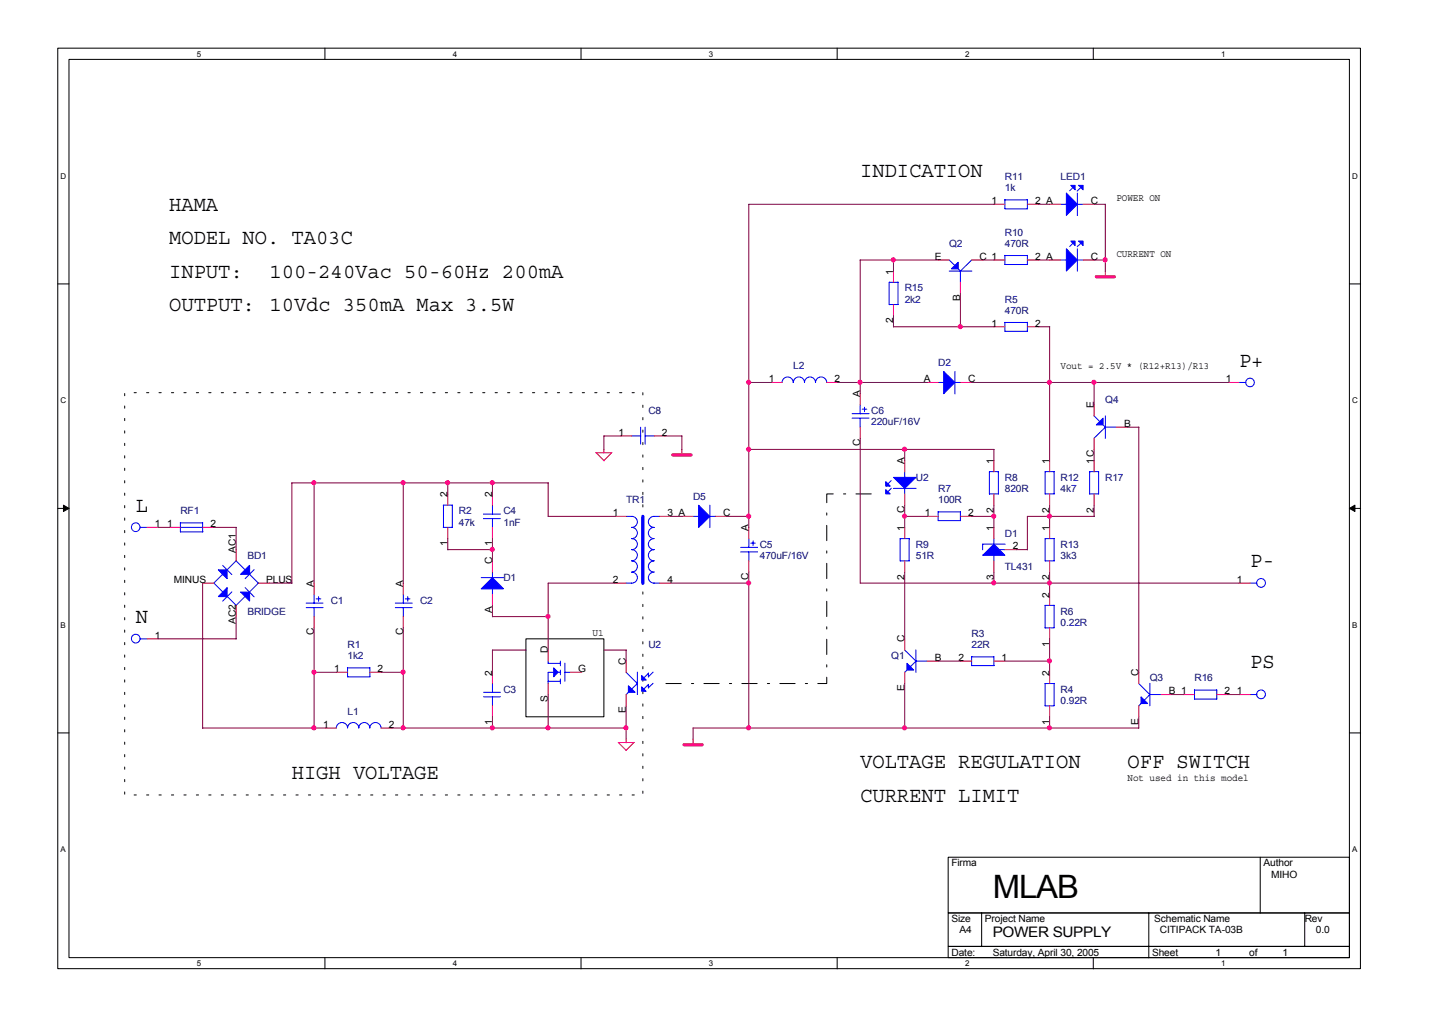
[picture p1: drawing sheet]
<svg xmlns="http://www.w3.org/2000/svg" width="297mm" height="210mm" viewBox="0 0 297 210" stroke-linecap="round" stroke-linejoin="round" font-family="sans-serif">
<path d="M12 10h270.2v190.9h-270.2zM14.3 12.3h265.6v186.3h-265.6z" fill="none" stroke="#000" stroke-width=".21"/>
<g fill="#fff">
<path d="M40.9 10.2h.9v1.9h-.9z"/>
<path d="M40.9 198.9h.9v1.8h-.9z"/>
</g>
<path d="M67.4 10v2.3M67.4 198.6v2.4" fill="none" stroke="#000" stroke-width=".21"/>
<g fill="#fff">
<path d="M93.9 10.2h1v1.9h-1z"/>
<path d="M93.9 198.9h1v1.8h-1z"/>
</g>
<path d="M120.5 10v2.3M120.5 198.6v2.4" fill="none" stroke="#000" stroke-width=".21"/>
<g fill="#fff">
<path d="M147.1 10.2h.9v1.9h-.9z"/>
<path d="M147.1 198.9h.9v1.8h-.9z"/>
</g>
<path d="M173.7 10v2.3M173.7 198.6v2.4" fill="none" stroke="#000" stroke-width=".21"/>
<g fill="#fff">
<path d="M200.2 10.2h.9v1.9h-.9z"/>
<path d="M200.2 198.9h.9v1.8h-.9z"/>
</g>
<path d="M226.8 10v2.3M226.8 198.6v2.4" fill="none" stroke="#000" stroke-width=".21"/>
<g fill="#fff">
<path d="M253.3 10.2h1v1.9h-1z"/>
<path d="M253.3 198.9h1v1.8h-1z"/>
<path d="M12.6 35.6h1.2v1.9h-1.2z"/>
<path d="M280.5 35.6h1.2v1.9h-1.2z"/>
<path d="M12.6 82.2h1.2v1.8h-1.2z"/>
<path d="M280.5 82.2h1.2v1.8h-1.2z"/>
</g>
<path d="M12 58.9h2.3M279.9 58.9h2.3" fill="none" stroke="#000" stroke-width=".21"/>
<g fill="#fff">
<path d="M12.6 128.7h1.1v1.9h-1.1z"/>
<path d="M280.5 128.7h1.1v1.9h-1.1z"/>
</g>
<path d="M12 105.5h2.3M279.9 105.5h2.3" fill="none" stroke="#000" stroke-width=".21"/>
<g fill="#000" stroke="#000" stroke-width=".21">
<path d="M13.2 104.8l1.1 .7-1.1 .6z" fill-rule="evenodd"/>
<path d="M279.9 105.5l1.2-.7v1.3z" fill-rule="evenodd"/>
</g>
<g fill="#fff">
<path d="M12.6 175.3h1.1v1.9h-1.1z"/>
<path d="M280.5 175.3h1.1v1.9h-1.1z"/>
</g>
<path d="M109.1 132.5h16.2v16.2h-16.2zM12 152h2.3M279.9 152h2.3M196.7 177.8h83.2v11.6h-83.2zM261.4 177.8v11.6M196.7 189.4h83.2v6.9h-83.2zM196.7 196.3h83.2v2.3h-83.2zM203.6 189.4v6.9M238.3 189.4v9.3M270.6 189.4v6.9" fill="none" stroke="#000" stroke-width=".21"/>
<path d="M180.7 102.4h-9.2v39.4h-34.7" fill="none" stroke="#000" stroke-width=".21" stroke-dasharray="3.2 2.1 .5 2.1"/>
<path d="M25.9 81.4h107.4v83.5h-107.4z" fill="none" stroke="#000" stroke-width=".21" stroke-dasharray=".5 2.1"/>
<g fill="none" stroke="#f00" stroke-width=".21">
<path d="M185.3 56.2v2.3M194.6 53.9h2.3M199.2 58.5v2.4M201.5 53.9h2.3M206.2 53.9h2.2M206.2 42.4h2.2M213.1 53.9h2.3M213.1 42.4h2.3M217.7 53.9h2.3M217.7 42.4h2.3M224.7 53.9h2.2M224.7 42.4h2.2"/>
<path d="M229.3 56.2v1.2M159.9 79.3h2.3M171.5 79.3h2.3M185.3 63.2v2.3M192.3 79.3h2.3M199.2 79.3h2.3M206.2 67.8h2.2M213.1 67.8h2.3M254.7 79.3h2.3M123.6 93.9h3.3M123.7 93.9l1.6 1.7M125.3 93.2v.7"/>
<path d="M126.9 93.9l-1.6 1.6M128.7 90.4h2.3M135.7 90.4h2.3M141.4 93.2v1.2M178.4 81.7v2.3M178.4 88.6v2.3M187.7 95.5v2.3M206.2 95.5v2.3M217.7 95.5v2.3M226.9 84v2.3M226.9 90.9v2.3M226.9 95.5v2.3"/>
<path d="M231.6 88.6h2.3M30.5 109.4h2.3M35.1 109.4h2.3M42 109.4h2.4M49 114v2.3M92.9 102.4v2.4M92.9 109.4v2.3M102.2 102.4v2.4M102.2 109.4v2.3M102.2 116.3v2.4M127.6 107.1h2.3M136.8 107.1h2.3"/>
<path d="M141.4 107.1h2.4M148.4 107.1h2.3M155.3 109.4v2.3M155.3 116.3v2.4M187.7 102.4v2.4M187.7 109.4v2.3M187.7 116.3v2.4M192.3 107.1h2.3M199.2 107.1h2.3M206.2 102.4v2.4M206.2 109.4v2.3M206.2 116.3v2.4"/>
<path d="M208.4 114h2.4M217.7 102.4v2.4M217.7 109.4v2.3M217.7 116.3v2.4M226.9 102.4v2.4M30.5 132.5h2.3M42 120.9h2.4M49 125.6v2.3M53.6 120.9h2.3M65.2 120.9v2.4M65.2 127.9v2.3M69.8 139.4h2.3"/>
<path d="M76.7 139.4h2.3M83.7 120.9v2.4M83.7 127.9v2.3M102.2 123.3v2.3M102.2 139.4v2.4M113.7 134.8v2.3M118.3 139.4h2.3M127.6 120.9h2.3M129.9 137.1v2.3M136.8 120.9h2.3M187.7 132.5v2.3M187.7 139.4v2.4"/>
<path d="M192.3 137.1h2.3M199.2 137.1h2.3M206.2 137.1h2.2M217.7 123.3v2.3M217.7 130.2v2.3M217.7 139.4v2.4M236.2 139.4v2.4M257 120.9h2.3M67.5 151h2.3M79 151h2.3M102.2 146.4v2.3M113.7 141.8v2.3"/>
<path d="M128.2 154h3.3M128.3 154l1.6 1.7M129.9 144.1v2.3M129.9 153.3v.8M131.5 154l-1.6 1.6M143.8 153.3v1.2M217.7 146.4v2.3M236.2 146.4v2.3M240.8 144.1h2.3M245.4 144.1h2.4M252.4 144.1h2.3M257 144.1h2.3"/>
</g>
<path d="M227.4 57.4h3.7M139.6 94.4h3.7M141.9 154.5h3.7" fill="none" stroke="#f00" stroke-width=".68"/>
<g fill="none" stroke="#00f" stroke-width=".21">
<path d="M222.6 38.9l-.7 .7M224.2 38.9l-.8 .7M186.3 58.5v4.7M186.3 58.5h-1.9v4.7M196.8 53.9l1.3 1.2M196.9 56.2h4.7M198.8 55.8l.5 .5M199.2 56.2v2.3M201.5 53.9l-2.3 2.4M208.4 53h4.7M208.4 41.4h4.7M208.4 41.4v1.9h4.7"/>
<path d="M208.4 53v1.9h4.7M213.1 41.4v1.9M213.1 53v1.9M220 42.4h1.2M220 53.9h1.2M222.6 50.4l-.7 .7M223.5 40v4.7M223.5 51.6v4.7M223.5 42.4h1.2M223.5 53.9h1.2M224.2 50.5l-.8 .7M162.2 79.3a1.16 1.16 0 0 1 1.2-1.1 1.16 1.16 0 0 1 1.2 1.1 1.16 1.16 0 0 1 1.1-1.1 1.16 1.16 0 0 1 1.2 1.1 1.14 1.14 0 0 1 1.1-1.1 1.14 1.14 0 0 1 1.2 1.1 1.16 1.16 0 0 1 1.1-1.1 1.16 1.16 0 0 1 1.2 1.1"/>
<path d="M184.4 63.2h1.9M194.6 79.3h1.2M198.1 77v4.7M198.1 79.3h1.2M208.4 66.9h4.7M208.4 66.8v1.9h4.7M213.1 66.8v1.9M257 79.3h1.4M131 90.4h1.9M132.9 88.6v3.5M133.8 90.4h1.9M133.8 88.6v3.5"/>
<path d="M176.7 85.8h3.6M176.7 86.7h3.6M178.4 84v1.9M178.4 86.7v1.9M178.9 84.9h.9M179.3 84.5v.9M184.9 99.7l-.8 .7M187.7 97.8v1.3M207.1 97.8v4.6l-1.9 .1v-4.7h1.9M218.7 97.8v4.6M218.7 97.8h-1.9v4.7l1.9-.1M226.9 86.2l1.2 1.3"/>
<path d="M227.9 97.8v4.6M227.9 97.8h-1.9v4.7l1.9-.1M228.8 88.1l.5 .5M229.2 88.6h2.4M229.3 86.3v4.6M229.3 88.6l-2.4 2.3M29.1 109.4h1.4M37.4 109.4h4.7M37.4 108.4v1.9h4.7l-.1-1.9-4.6 .1M46.2 117.3l1.9 1.9M48.9 116.3l4.7 4.6M49 116.3l-4.6 4.6 4.6 4.7"/>
<path d="M52.7 118.2l-1.9 1.8M91.9 104.8l1.9-.1v4.7h-1.9M92 104.8v4.6M99.8 119.8h4.7M100.3 107.6h3.5M100.3 106.6h3.5M102.2 104.7v1.9M102.2 107.5v1.9M102.2 118.6v1.2M129.9 107.1h1.1a1.14 1.14 0 0 1 1.2 1.1 1.14 1.14 0 0 1-1.2 1.2 1.16 1.16 0 0 1 1.2 1.2 1.16 1.16 0 0 1-1.2 1.1 1.14 1.14 0 0 1 1.2 1.2 1.14 1.14 0 0 1-1.2 1.1 1.16 1.16 0 0 1 1.2 1.2 1.16 1.16 0 0 1-1.2 1.1 1.16 1.16 0 0 1 1.2 1.2 1.16 1.16 0 0 1-1.2 1.2 1.14 1.14 0 0 1 1.2 1.1 1.14 1.14 0 0 1-1.2 1.1h-1.2M136.8 107.1h-1.1a1.14 1.14 0 0 0-1.2 1.1 1.14 1.14 0 0 0 1.2 1.2 1.16 1.16 0 0 0-1.2 1.2 1.16 1.16 0 0 0 1.2 1.1 1.14 1.14 0 0 0-1.2 1.2 1.14 1.14 0 0 0 1.2 1.1 1.16 1.16 0 0 0-1.2 1.2 1.16 1.16 0 0 0 1.2 1.1 1.16 1.16 0 0 0-1.2 1.2 1.16 1.16 0 0 0 1.2 1.2 1.14 1.14 0 0 0-1.2 1.1 1.14 1.14 0 0 0 1.2 1.1h1.1M143.8 107.1h1.1"/>
<path d="M147.2 104.8v4.6M147.2 107.1h1.2M153.6 113.5h3.5M153.6 114.5h3.5M155.3 111.7v1.9M155.3 114.5v1.9M155.7 112.6h1M156.2 112.2v1M184.9 101.3l-.7 .7M185.3 101.3h4.7M186.7 116.3h1.9M187.7 101.3v1.2"/>
<path d="M188.6 111.7v4.6M188.6 111.7h-1.9v4.7M194.6 106.2h4.6v1.8M194.6 106.1v1.9h4.7M206.2 111.7v1.2M206.2 115.1v1.2M207.3 114h1.2M208.5 112.9h-4.7v1.1M216.8 116.3h1.9M218.7 111.7v4.6M218.7 111.7h-1.9v4.7M29.1 132.5h1.4"/>
<path d="M48.1 122.8l-1.9 1.9M50.8 121.9l1.9 1.9M53.6 120.9l-4.6 4.7M63.5 125.1h3.5M63.5 126h3.5M65.2 123.3v1.8M65.2 126v1.9M65.6 124.2h.9M66.1 123.7v1M72.1 138.5h4.6M72.1 138.5v1.9h4.7M76.7 138.5v1.9"/>
<path d="M82 125.1h3.5M82 126h3.5M83.7 123.3v1.8M83.7 126v1.9M84.1 124.2h.9M84.6 123.7v1M102.2 122.1v1.2M113.7 137.1v.5M113.7 137.6h2.6M114.9 139.4h-1.2v2.4M115.8 139.4h.5M116.2 137.1v1"/>
<path d="M116.2 139v1M117.1 139.4h1.2M117.2 137.5v3.8M129.9 139.4l2.3 2.4M132.2 139.4v4.7M134.5 139.7v.7M134.5 139.6l-.9 1M135.5 139.4l-1 1M187.7 134.8l2.3 2.4M188.2 138.9l-.5 .5M189.9 137.1h2.4M190 137.1l-1.2 1.2"/>
<path d="M190 134.8v4.6M201.5 136.2h4.7v1.9M201.5 138h4.7M201.5 136.2v1.9M218.7 125.6h-1.9v4.7M218.7 125.5v4.7h-2M259.3 120.9h1.4M69.8 151a1.16 1.16 0 0 1 1.1-1.1 1.16 1.16 0 0 1 1.2 1.1 1.16 1.16 0 0 1 1.2-1.1 1.16 1.16 0 0 1 1.1 1.1 1.14 1.14 0 0 1 1.2-1.1 1.14 1.14 0 0 1 1.1 1.1 1.16 1.16 0 0 1 1.2-1.1 1.16 1.16 0 0 1 1.1 1.1M100.3 144.5h3.5M100.3 143.6h3.5M102.2 141.7v1.9M102.2 144.5v1.9"/>
<path d="M113.7 141.3h2.5M116.2 140.8v1M130.4 143.6l-.5 .5M132.2 141.7l-1.2 1.2M134.5 142v.7M134.5 141.9l-.9 1M135.5 141.7l-1 1M218.7 141.7v4.7h-2M218.7 141.8h-1.9v4.6M236.2 141.8l2.3 2.3M236.7 145.9l-.5 .5M238.5 144.1h2.3"/>
<path d="M238.5 141.7v4.7M238.5 144.1l-1.2 1.2M247.7 143.1h4.7M247.8 143.1v1.9h4.6M252.4 143.1v1.9M259.3 144.1h1.4"/>
<circle cx="259.3" cy="79.3" r=".89"/>
<circle cx="28.1" cy="109.3" r=".9"/>
<circle cx="28.1" cy="132.5" r=".9"/>
<circle cx="261.6" cy="120.9" r=".91"/>
<circle cx="261.6" cy="144" r=".91"/>
</g>
<g fill="#00f" stroke="#00f" stroke-width=".21">
<path d="M114.9 138.5l.9 .9-.9 1z" fill-rule="evenodd"/>
<path d="M51.8 117.3v1.8h-1.9z" fill-rule="evenodd"/>
<path d="M46.2 122.8l.9-.9v1.8h-1.8z" fill-rule="evenodd"/>
<path d="M49.9 122.8h1.9v1.9z" fill-rule="evenodd"/>
<path d="M45.3 118.2h1.8v1.8z" fill-rule="evenodd"/>
<path d="M99.8 122.1l2.4-2.3 2.2 2.3z" fill-rule="evenodd"/>
<path d="M195.7 77l2.4 2.3-2.4 2.4z" fill-rule="evenodd"/>
<path d="M144.9 104.8l2.3 2.3-2.3 2.3z" fill-rule="evenodd"/>
<path d="M133.1 140.1l.9 1h-.9z" fill-rule="evenodd"/>
<path d="M133.1 142.5l.9 .9h-.9z" fill-rule="evenodd"/>
<path d="M130.3 142.2l1.4 1.4h-1.4z" fill-rule="evenodd"/>
<path d="M203.8 115.2l2.4-2.3 2.2 2.3z" fill-rule="evenodd"/>
<path d="M228.8 86.7v1.4h-1.4z" fill-rule="evenodd"/>
<path d="M197.4 55.8l1.4-1.4v1.4z" fill-rule="evenodd"/>
<path d="M188.1 137.6l1.4 1.4h-1.4z" fill-rule="evenodd"/>
<path d="M185.3 99h4.7l-2.3 2.3z" fill-rule="evenodd"/>
<path d="M183.7 99.9l1 .9h-1z" fill-rule="evenodd"/>
<path d="M183.7 101.6l1 .8h-1z" fill-rule="evenodd"/>
<path d="M221.2 40l2.3 2.4-2.3 2.3z" fill-rule="evenodd"/>
<path d="M222.1 38.4h.9v1z" fill-rule="evenodd"/>
<path d="M223.7 38.4h1v1z" fill-rule="evenodd"/>
<path d="M221.2 51.6l2.3 2.3-2.3 2.3z" fill-rule="evenodd"/>
<path d="M222.1 50h.9v.9z" fill-rule="evenodd"/>
<path d="M223.7 50h1v.9z" fill-rule="evenodd"/>
<path d="M236.7 144.5l1.3 1.4h-1.3z" fill-rule="evenodd"/>
</g>
<path d="M133.3 107.1v13.9" fill="none" stroke="#00f" stroke-width=".68"/>
<g fill="none" stroke="#800040" stroke-width=".21">
<path d="M178.4 53.9h16.2M178.4 53.9v27.8M185.3 53.9v2.4M203.8 53.9h2.4M206.2 42.4h-50.9v67M215.4 42.4h2.4M215.4 53.9h2.4M226.9 42.4h2.4M226.9 53.9h2.4M229.3 42.4v13.9M155.3 79.3h4.7M173.8 79.3h18.5"/>
<path d="M185.3 65.5v2.3M185.3 67.8h20.9M199.2 60.9v6.9M201.5 79.3h53.2M215.4 67.8h2.4M217.7 67.8v27.8M226.9 79.3v4.7M128.8 90.4h-3.5v2.9M138 90.4h3.5M141.4 90.4v2.9M155.3 93.2h50.9v2.4M178.4 90.9v30.1"/>
<path d="M187.7 93.2v2.4M226.9 93.2v2.4M233.9 88.6h2.4M236.2 88.6v50.9M32.8 109.4h2.3M44.4 109.4h4.6v4.6M65.2 100.2v20.8M83.7 100.2v20.8M92.9 100.2v2.3M92.9 111.7v2.3M92.9 114h9.3M102.2 100.2v2.3"/>
<path d="M102.2 111.7v4.7M113.7 107.1h13.9M113.7 100.2v6.9M113.7 100.2h-53.2v20.8M139.1 107.1h2.4M150.7 107.1h4.7M155.3 118.7v32.3M187.7 107.1h4.6M187.7 104.8v4.6M187.7 118.7v13.8M201.5 107.1h4.7M206.2 104.8v4.6"/>
<path d="M206.2 118.7v2.3M210.8 114h2.3M217.7 104.8v4.6M217.7 118.7v4.6M226.9 104.8v2.3M227 107.1h-13.9v6.9M32.8 132.5h16.2M42 120.9v30.1M49 127.9v4.6M55.9 120.9h4.7M65.2 130.2v20.8M65.2 139.4h4.6"/>
<path d="M79 139.4h4.7M83.7 130.2v20.8M102.2 125.6v2.3M102.2 127.9h11.5M109.1 134.8h-6.9v4.7M125.3 134.8h4.6v2.4M127.6 120.9h-13.9v14M139.1 120.9h16.3M178.4 120.9h78.6M194.6 137.1h4.7M208.4 137.1h9.4M217.7 132.5v7"/>
<path d="M42 151h25.5M81.3 151h48.6M102.2 148.7v2.3M113.7 144.1v6.9M129.9 146.4v6.9M143.8 151h92.4M143.8 151v2.3M187.7 141.8v9.2M217.7 148.7v2.3M236.2 148.7v2.3M243.1 144.1h2.4M254.7 144.1h2.3"/>
</g>
<g fill="#f0f" stroke="#f0f" stroke-width=".21">
<circle cx="65.1" cy="100.1" r=".44"/>
<circle cx="83.6" cy="100.1" r=".44"/>
<circle cx="92.8" cy="100.1" r=".44"/>
<circle cx="102.1" cy="100.1" r=".44"/>
<circle cx="113.7" cy="127.8" r=".44"/>
<circle cx="102.1" cy="114" r=".44"/>
<circle cx="113.7" cy="151" r=".44"/>
<circle cx="102.1" cy="151" r=".44"/>
<circle cx="83.6" cy="139.4" r=".44"/>
<circle cx="65.1" cy="139.4" r=".44"/>
<circle cx="65.1" cy="151" r=".44"/>
<circle cx="83.6" cy="151" r=".44"/>
<circle cx="129.8" cy="151" r=".44"/>
<circle cx="178.4" cy="79.3" r=".44"/>
<circle cx="155.3" cy="120.9" r=".44"/>
<circle cx="155.3" cy="151" r=".44"/>
<circle cx="155.3" cy="107.1" r=".44"/>
<circle cx="155.3" cy="93.2" r=".44"/>
<circle cx="187.6" cy="93.2" r=".44"/>
<circle cx="217.7" cy="79.3" r=".44"/>
<circle cx="187.6" cy="107.1" r=".44"/>
<circle cx="229.2" cy="53.9" r=".44"/>
<circle cx="199.2" cy="67.7" r=".44"/>
<circle cx="185.3" cy="53.9" r=".44"/>
<circle cx="217.7" cy="137.1" r=".44"/>
<circle cx="187.6" cy="151" r=".44"/>
<circle cx="217.7" cy="107.1" r=".44"/>
<circle cx="206.1" cy="120.9" r=".44"/>
<circle cx="217.7" cy="120.9" r=".44"/>
<circle cx="206.1" cy="107.1" r=".44"/>
<circle cx="217.7" cy="151" r=".44"/>
<circle cx="155.3" cy="79.3" r=".44"/>
<circle cx="226.9" cy="79.3" r=".44"/>
</g>
<text font-size="6.7" x="205.9" y="186.2">MLAB</text>
<g font-size="4.4">
<text x="178.4" y="36.8">INDICATION</text>
<text x="35.1" y="43.7">HAMA</text>
<text x="35.1" y="50.7">MODEL NO. TA03C</text>
<text x="35.1" y="57.6">INPUT:</text>
<text x="55.9" y="57.6">100-240Vac 50-60Hz 200mA</text>
<text x="35.1" y="64.6">OUTPUT: 10Vdc 350mA Max 3.5W</text>
<text x="257" y="76.1">P+</text>
<text x="28.2" y="106.1">L</text>
<text x="259.3" y="117.7">P-</text>
<text x="28.2" y="129.2">N</text>
<text x="259.3" y="138.5">PS</text>
<text x="60.5" y="161.6">HIGH VOLTAGE</text>
<text x="178.4" y="159.3">VOLTAGE REGULATION</text>
<text x="233.9" y="159.3">OFF SWITCH</text>
<text x="178.4" y="166.2">CURRENT LIMIT</text>
</g>
<text font-size="3" x="205.9" y="194.4">POWER SUPPLY</text>
<g font-size="2.1" fill="#000080">
<text x="208.4" y="37.3">R11</text>
<text x="208.4" y="39.7">1k</text>
<text x="220" y="37.3">LED1</text>
<text x="196.9" y="51.2">Q2</text>
<text x="208.4" y="48.9">R10</text>
<text x="208.4" y="51.2">470R</text>
<text x="187.7" y="60.5">R15</text>
<text x="187.7" y="62.8">2k2</text>
<text x="208.4" y="62.8">R5</text>
<text x="208.4" y="65.1">470R</text>
<text x="164.5" y="76.6">L2</text>
<text x="194.6" y="75.9">D2</text>
<text x="229.3" y="83.6">Q4</text>
<text x="134.5" y="85.9">C8</text>
<text x="180.7" y="85.9">C6</text>
<text x="180.7" y="88.2">220uF/16V</text>
<text x="190" y="99.7">U2</text>
<text x="208.4" y="99.7">R8</text>
<text x="220" y="99.7">R12</text>
<text x="229.3" y="99.7">R17</text>
<text x="37.4" y="106.7">RF1</text>
<text x="95.2" y="106.7">R2</text>
<text x="104.4" y="106.7">C4</text>
<text x="129.9" y="104.4">TR1</text>
<text x="143.8" y="103.7">D5</text>
<text x="194.6" y="102.1">R7</text>
<text x="194.6" y="104.4">100R</text>
<text x="208.4" y="102.1">820R</text>
<text x="220" y="102.1">4k7</text>
<text x="95.2" y="109">47k</text>
<text x="104.4" y="109">1nF</text>
<text x="157.6" y="113.6">C5</text>
<text x="190" y="113.6">R9</text>
<text x="208.4" y="111.3">D1</text>
<text x="220" y="113.6">R13</text>
<text x="51.3" y="115.9">BD1</text>
<text x="157.6" y="115.9">470uF/16V</text>
<text x="190" y="115.9">51R</text>
<text x="208.4" y="118.2">TL431</text>
<text x="220" y="115.9">3k3</text>
<text x="68.6" y="125.2">C1</text>
<text x="87.1" y="125.2">C2</text>
<text x="104.4" y="120.6">D1</text>
<text x="51.3" y="127.5">BRIDGE</text>
<text x="220" y="127.5">R6</text>
<text x="220" y="129.8">0.22R</text>
<text x="72.1" y="134.4">R1</text>
<text x="72.1" y="136.7">1k2</text>
<text x="134.5" y="134.4">U2</text>
<text x="184.9" y="136.7">Q1</text>
<text x="201.5" y="132.1">R3</text>
<text x="201.5" y="134.4">22R</text>
<text x="104.4" y="143.7">C3</text>
<text x="220" y="143.7">R4</text>
<text x="238.5" y="141.4">Q3</text>
<text x="247.8" y="141.4">R16</text>
<text x="72.1" y="148.3">L1</text>
<text x="220" y="146">0.92R</text>
</g>
<g font-size="2.1">
<text x="231.6" y="41.8">POWER ON</text>
<text x="205.7" y="42.3">1</text>
<text x="214.7" y="42.3">2 A</text>
<text x="226.3" y="42.3">C</text>
<text x="193.9" y="53.9">E</text>
<text x="203.2" y="53.9">C 1</text>
<text x="214.7" y="53.9">2 A</text>
<text x="226.3" y="53.9">C</text>
<text x="231.6" y="53.3">CURRENT ON</text>
<text x="185.3" y="56.9" transform="rotate(-90 185.3 56.9)">1</text>
<text x="199.2" y="62.4" transform="rotate(-90 199.2 62.4)">B</text>
<text x="185.3" y="67.1" transform="rotate(-90 185.3 67.1)">2</text>
<text x="205.7" y="67.7">1</text>
<text x="214.7" y="67.7">2</text>
<text x="220" y="76.5">Vout = 2.5V * (R12+R13)/R13</text>
<text x="159.5" y="79.3">1</text>
<text x="173.1" y="79.3">2</text>
<text x="178.4" y="82.4" transform="rotate(-90 178.4 82.4)">A</text>
<text x="191.6" y="79.3">A</text>
<text x="200.8" y="79.3">C</text>
<text x="254.3" y="79.3">1</text>
<text x="226.9" y="84.7" transform="rotate(-90 226.9 84.7)">E</text>
<text x="233.2" y="88.6">B</text>
<text x="128.3" y="90.4">1</text>
<text x="137.3" y="90.4">2</text>
<text x="178.4" y="92.5" transform="rotate(-90 178.4 92.5)">C</text>
<text x="187.6" y="96.2" transform="rotate(-90 187.6 96.2)">A</text>
<text x="206.1" y="96.2" transform="rotate(-90 206.1 96.2)">1</text>
<text x="217.7" y="96.2" transform="rotate(-90 217.7 96.2)">1</text>
<text x="226.9" y="96.2" transform="rotate(-90 226.9 96.2)">1C</text>
<text x="92.8" y="103.2" transform="rotate(-90 92.8 103.2)">2</text>
<text x="102.1" y="103.2" transform="rotate(-90 102.1 103.2)">2</text>
<text x="127.1" y="107.1">1</text>
<text x="138.4" y="107.1">3 A</text>
<text x="150" y="107.1">C</text>
<text x="187.6" y="106.3" transform="rotate(-90 187.6 106.3)">C</text>
<text x="191.9" y="107.1">1</text>
<text x="200.8" y="107.1">2</text>
<text x="206.1" y="106.3" transform="rotate(-90 206.1 106.3)">2</text>
<text x="217.7" y="106.3" transform="rotate(-90 217.7 106.3)">2</text>
<text x="226.9" y="106.3" transform="rotate(-90 226.9 106.3)">2</text>
<text x="32.1" y="109.3">1</text>
<text x="34.7" y="109.3">1</text>
<text x="43.6" y="109.3">2</text>
<text x="92.8" y="113.3" transform="rotate(-90 92.8 113.3)">1</text>
<text x="102.1" y="113.3" transform="rotate(-90 102.1 113.3)">1</text>
<text x="155.3" y="110.1" transform="rotate(-90 155.3 110.1)">A</text>
<text x="187.6" y="110.1" transform="rotate(-90 187.6 110.1)">1</text>
<text x="206.1" y="110.1" transform="rotate(-90 206.1 110.1)">1</text>
<text x="210.1" y="114">2</text>
<text x="217.7" y="110.1" transform="rotate(-90 217.7 110.1)">1</text>
<text x="48.9" y="114.7" transform="rotate(-90 48.9 114.7)">AC1</text>
<text x="102.1" y="117.1" transform="rotate(-90 102.1 117.1)">C</text>
<text x="36.1" y="120.9">MINUS</text>
<text x="55.2" y="120.9">PLUS</text>
<text x="65.1" y="121.7" transform="rotate(-90 65.1 121.7)">A</text>
<text x="83.6" y="121.7" transform="rotate(-90 83.6 121.7)">A</text>
<text x="127.1" y="120.9">2</text>
<text x="138.4" y="120.9">4</text>
<text x="155.3" y="120.2" transform="rotate(-90 155.3 120.2)">C</text>
<text x="187.6" y="120.2" transform="rotate(-90 187.6 120.2)">2</text>
<text x="206.1" y="120.2" transform="rotate(-90 206.1 120.2)">3</text>
<text x="217.7" y="124" transform="rotate(-90 217.7 124)">2</text>
<text x="217.7" y="120.2" transform="rotate(-90 217.7 120.2)">2</text>
<text x="256.6" y="120.9">1</text>
<text x="48.9" y="129.5" transform="rotate(-90 48.9 129.5)">AC2</text>
<text x="65.1" y="131.8" transform="rotate(-90 65.1 131.8)">C</text>
<text x="83.6" y="131.8" transform="rotate(-90 83.6 131.8)">C</text>
<text x="102.1" y="127.2" transform="rotate(-90 102.1 127.2)">A</text>
<text x="122.9" y="132">U1</text>
<text x="32.1" y="132.5">1</text>
<text x="113.7" y="135.5" transform="rotate(-90 113.7 135.5)">D</text>
<text x="129.8" y="137.8" transform="rotate(-90 129.8 137.8)">C</text>
<text x="187.6" y="133.2" transform="rotate(-90 187.6 133.2)">C</text>
<text x="193.9" y="137.1">B</text>
<text x="198.8" y="137.1">2</text>
<text x="207.8" y="137.1">1</text>
<text x="217.7" y="134.1" transform="rotate(-90 217.7 134.1)">1</text>
<text x="69.3" y="139.4">1</text>
<text x="78.3" y="139.4">2</text>
<text x="102.1" y="140.2" transform="rotate(-90 102.1 140.2)">2</text>
<text x="119.9" y="139.4">G</text>
<text x="187.6" y="143.3" transform="rotate(-90 187.6 143.3)">E</text>
<text x="217.7" y="140.2" transform="rotate(-90 217.7 140.2)">2</text>
<text x="236.2" y="140.2" transform="rotate(-90 236.2 140.2)">C</text>
<text x="113.7" y="145.7" transform="rotate(-90 113.7 145.7)">S</text>
<text x="129.8" y="148" transform="rotate(-90 129.8 148)">E</text>
<text x="242.4" y="144">B 1</text>
<text x="254" y="144">2</text>
<text x="256.6" y="144">1</text>
<text x="67" y="151">1</text>
<text x="80.6" y="151">2</text>
<text x="102.1" y="150.3" transform="rotate(-90 102.1 150.3)">1</text>
<text x="217.7" y="150.3" transform="rotate(-90 217.7 150.3)">1</text>
<text x="236.2" y="150.3" transform="rotate(-90 236.2 150.3)">E</text>
<text x="233.9" y="162">Not used in this model</text>
<text x="197.4" y="179.7">Firma</text>
<text x="262.1" y="179.7">Author</text>
<text x="263.7" y="182">MIHO</text>
<text x="197.4" y="191.3">Size</text>
<text x="204.3" y="191.3">Project Name</text>
<text x="239.4" y="191.3">Schematic Name</text>
<text x="270.6" y="191.3">Rev</text>
<text x="199" y="193.6">A4</text>
<text x="240.6" y="193.6">CITIPACK TA-03B</text>
<text x="273" y="193.6">0.0</text>
<text x="197.4" y="198.2">Date:</text>
<text x="205.9" y="198.2">Saturday, April 30, 2005</text>
<text x="239" y="198.2">Sheet</text>
<text x="252.1" y="198.2">1</text>
<text x="259.1" y="198.2">of</text>
<text x="266" y="198.2">1</text>
</g>
<g font-size="1.7">
<text x="40.9" y="11.7">5</text>
<text x="93.9" y="11.7">4</text>
<text x="147.1" y="11.7">3</text>
<text x="200.2" y="11.7">2</text>
<text x="253.3" y="11.7">1</text>
<text x="12.6" y="37.1">D</text>
<text x="280.5" y="37.1">D</text>
<text x="12.6" y="83.7">C</text>
<text x="280.5" y="83.7">C</text>
<text x="12.6" y="130.2">B</text>
<text x="280.5" y="130.2">B</text>
<text x="12.6" y="176.8">A</text>
<text x="280.5" y="176.8">A</text>
<text x="40.9" y="200.4">5</text>
<text x="93.9" y="200.4">4</text>
<text x="147.1" y="200.4">3</text>
<text x="200.2" y="200.4">2</text>
<text x="253.3" y="200.4">1</text>
</g>
</svg>
